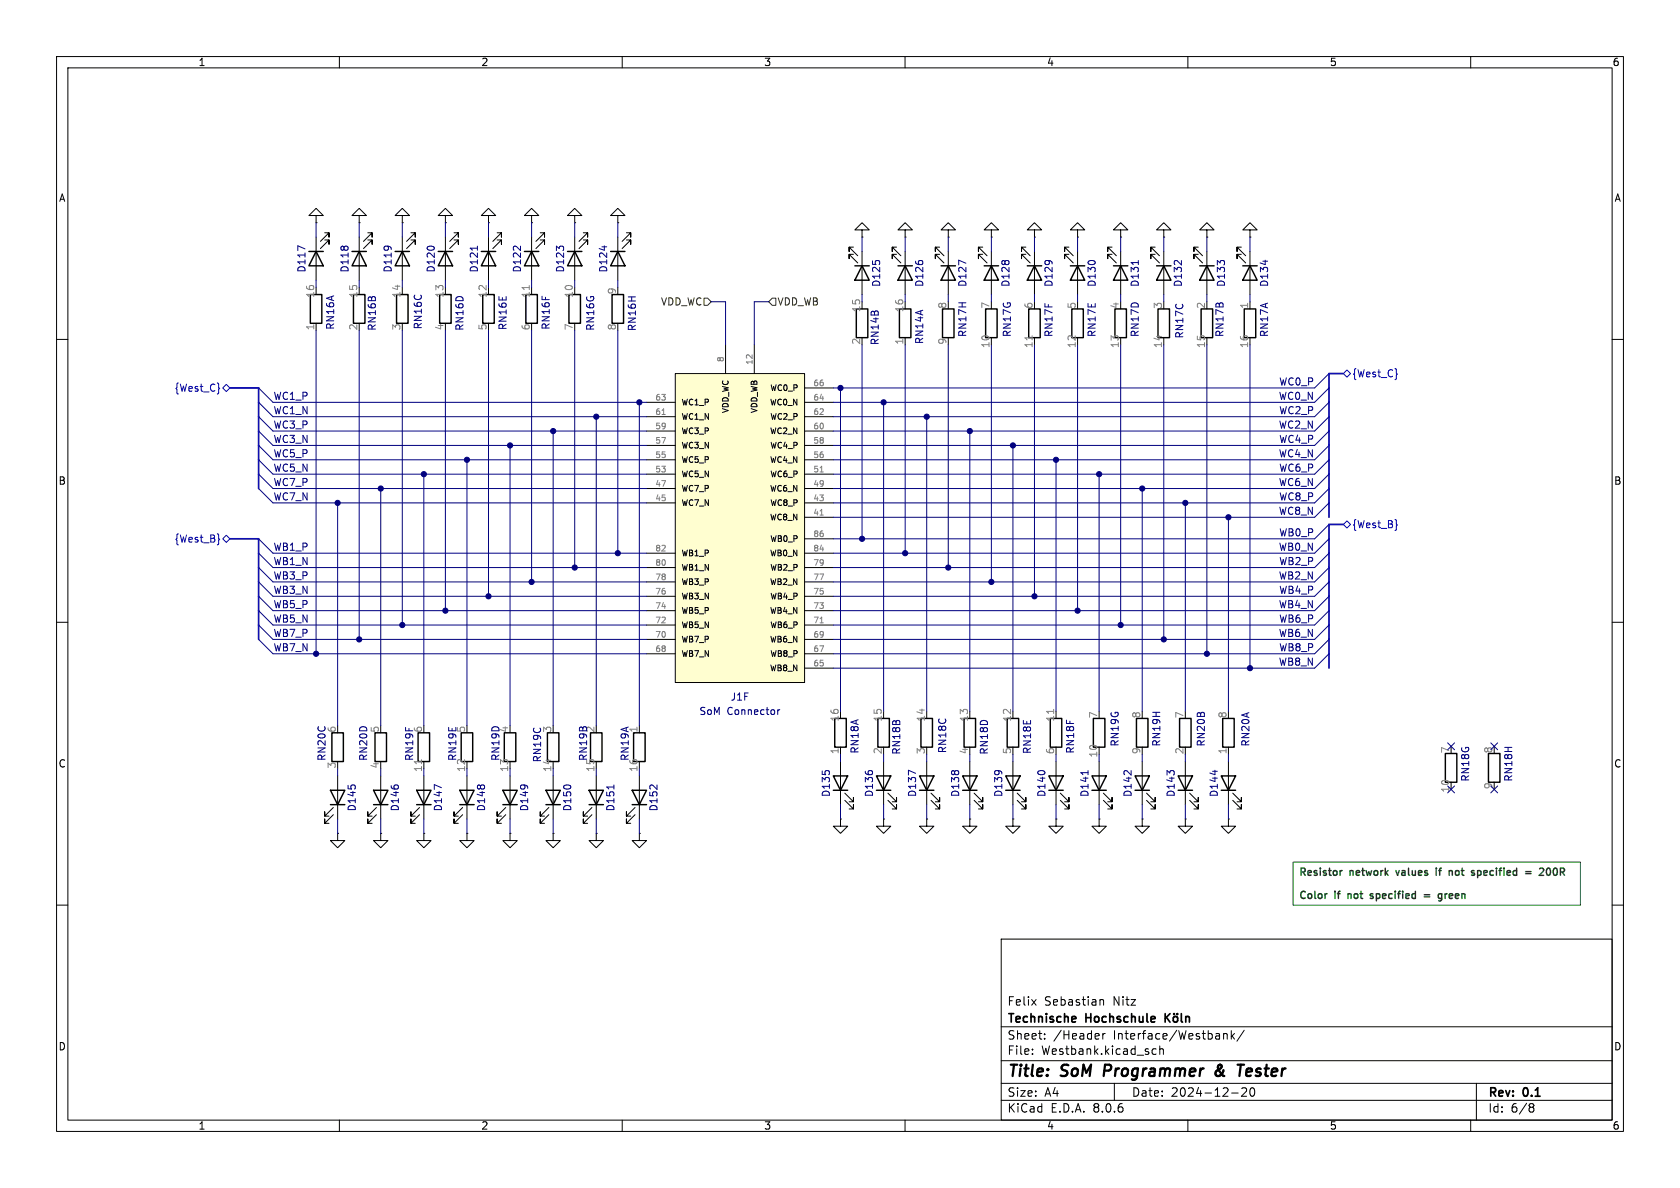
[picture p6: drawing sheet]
<svg xmlns="http://www.w3.org/2000/svg" width="297mm" height="210mm" viewBox="0 0 297 210" stroke-linecap="round" stroke-linejoin="round" font-family="sans-serif">
<g fill="none" stroke="#000" stroke-width=".18">
<path d="M10 10h277v190h-277zM12 12h273v186h-273zM60 10v2M110 10v2M160 10v2M210 10v2M260 10v2M55.9 38.1h-1.3l1.3-1.3 1.2 1.3h-1.2v1.3M55.9 39.4h.1M63.5 38.1h-1.3l1.3-1.3 1.3 1.3h-1.3v1.3M63.5 39.4h.1M71.1 38.1h-1.3l1.3-1.3 1.3 1.3h-1.3v1.3"/>
<path d="M71.1 39.4h.1M78.7 38.1h-1.2l1.2-1.3 1.3 1.3h-1.3v1.3M78.7 39.4h.1M86.4 38.1h-1.3l1.3-1.3 1.2 1.3h-1.2v1.3M86.4 39.4h.1M94 38.1h-1.3l1.3-1.3 1.2 1.3h-1.2v1.3M94 39.4h.1M101.6 38.1h-1.3l1.3-1.3 1.3 1.3h-1.3v1.3M101.6 39.4h.1M109.2 38.1h-1.3l1.3-1.3 1.3 1.3h-1.3v1.3M109.2 39.4h.1M10 60h2"/>
<path d="M55.9 41.9v7.6M55.9 57.2v1.2M57.4 41.1h.8v.8v-.8l-1.6 1.6M57.4 42.4h.8v.8v-.8l-1.6 1.5M63.5 41.9v7.6M65 41.1h.8v.8v-.8l-1.5 1.6M65 42.4h.8v.8v-.8l-1.5 1.5M71.1 41.9v7.6M72.6 41.1h.8v.8v-.8l-1.5 1.6M72.6 42.4h.8v.8v-.8l-1.5 1.5M78.7 41.9v7.6M80.3 41.1h.7v.8v-.8l-1.5 1.6"/>
<path d="M80.3 42.4h.7v.8v-.8l-1.5 1.5M86.4 41.9v7.6M87.9 41.1h.7v.8v-.8l-1.5 1.6M87.9 42.4h.7v.8v-.8l-1.5 1.5M94 41.9v7.6M95.5 41.1h.8v.8v-.8l-1.6 1.6M95.5 42.4h.8v.8v-.8l-1.6 1.5M101.6 41.9v7.6M103.1 41.1h.8v.8v-.8l-1.5 1.6M103.1 42.4h.8v.8v-.8l-1.5 1.5M109.2 41.9v7.6M110.7 41.1h.8v.8v-.8l-1.5 1.6"/>
<path d="M110.7 42.4h.8v.8v-.8l-1.5 1.5M150.9 43.7h-.8v.8v-.8l1.5 1.5M150.9 45h-.8v.7v-.7l1.5 1.5M152.4 40.6h1.3l-1.3-1.2-1.3 1.2h1.3v1.3M152.4 41.9h.1M152.4 44.5v7.6M285 60h2M10 110h2M285 110h2M113 137.2v7.6M148.6 132.1v1.3M148.6 134.6v7.6"/>
<path d="M171.4 134.6v7.6M201.9 134.6v7.6M209.5 134.6v7.6M217.2 134.6v7.6M10 160h2M112.3 144l-1.6 1.5v-.7v.7h.8M112.3 142.7l-1.6 1.6v-.8v.8h.8M148.6 144.8v1.3h1.3l-1.3 1.2-1.3-1.2h1.3M148.6 144.8h.1M149.4 141.5l1.5 1.5v-.8v.8h-.8M149.4 140.2l1.5 1.5v-.7v.7h-.8M172.2 141.5l1.5 1.5v-.8v.8h-.7"/>
<path d="M172.2 140.2l1.5 1.5v-.7v.7h-.7M201.9 144.8v1.3h1.3l-1.3 1.2-1.2-1.2h1.2M201.9 144.8h.1M202.7 141.5l1.5 1.5v-.8v.8h-.7M202.7 140.2l1.5 1.5v-.7v.7h-.7M209.5 144.8v1.3h1.3l-1.3 1.2-1.2-1.2h1.2M209.5 144.8h.1M210.3 141.5l1.5 1.5v-.8v.8h-.7M210.3 140.2l1.5 1.5v-.7v.7h-.7M217.2 144.8v1.3h1.2l-1.2 1.2-1.3-1.2h1.3M217.2 144.8h.1M217.9 141.5l1.6 1.5v-.8v.8h-.8"/>
<path d="M217.9 140.2l1.6 1.5v-.7v.7h-.8M285 160h2M177 166h108v32h-108zM182.4 176.7l.8 1M183.2 176.7l-.8 1M194.5 176.8l.2-.1 .3 .1 .1 .9M60 198v2M110 198v2M160 198v2M177 194.5h108M177 191.5h108M177 187.5h108"/>
<path d="M177 181.5h108M182.5 186.3v.1M182.5 185.5v.1M184.7 183.6v.1M184.7 182.8v.1M195 182.7v1M195.4 182.7l-.3 .1-.1 .2M197 191.5v3M203.8 186.3h.6M203.8 185.5h.6M205 185.5l.2-.1 .4 .1 .1 .9M205 184.9v1.5"/>
<path d="M210 198v2M216.3 182.8l.2-.1 .4 .1 .1 .9M216.3 182.7v1M217.7 182.2v1.5M217.7 193.2h1.2M217.8 183.1l.4 .6M218.2 182.7l-.5 .6M219.5 192.4l.6-.1 .2 .1 .1 .3-.9 1.1h.9M220 182.1l-1.3 2M221.2 192.4l.1-.1a.81 .81 0 0 1 .6 .6 .81 .81 0 0 1-.3 .8l-.1 .1a.81 .81 0 0 1-.6-.6 .81 .81 0 0 1 .3-.8zM260 198v2M261 191.5v6.5"/>
<path d="M270.6 195.1h.3l.3 .3-.3 .3M270.6 195.7h.3M270.9 195.7l.2 .2 .1 .4-.3 .3h-.3"/>
</g>
<path d="M195.4 188.2l-.3 2M215.9 188.8l-.8 .5a.52 .52 0 0 0-.1 .8 .52 .52 0 0 0 .8-.1M215.9 188.3l-.2-.1a.41 .41 0 0 0-.4 .5l.6 1.1M218.8 188.2h1.1M221.1 188.9l-.6 .1-.2 .9 .2 .3h.4M221.3 189.4l-1 .1" fill="none" stroke="#000" stroke-width=".4"/>
<path d="M190.1 179.8l.1 .2-.7 .2M206 179.2v1.5M206.2 179.8l.6 .9M206.8 179.2l-.8 .8M207.5 179.8l.2-.1 .4 .1 .1 .6-.1 .2-.4 .1-.2-.2zM207.6 179.2v.1M208.1 179.2v.1M208.8 179.2v1.3l.3 .2M209.6 179.8l.2-.1 .4 .1 .1 .9M209.6 179.7v1" fill="none" stroke="#000" stroke-width=".3"/>
<g fill="none" stroke="#000" stroke-width=".25">
<path d="M54.6 44.5h2.5M54.9 52.1h2v5.1h-2zM55.9 44.5l1.2 2.5h-2.5zM62.2 44.5h2.6M62.5 52.1h2v5.1h-2zM63.5 44.5l1.3 2.5h-2.6zM69.8 44.5h2.6M70.1 52.1h2v5.1h-2zM71.1 44.5l1.3 2.5h-2.6zM77.5 44.5h2.5M77.7 52.1h2.1v5.1h-2.1zM78.7 44.5l1.3 2.5h-2.5z"/>
<path d="M85.1 44.5h2.5M85.3 52.1h2.1v5.1h-2.1zM86.4 44.5l1.2 2.5h-2.5zM92.7 44.5h2.5M93 52.1h2v5.1h-2zM94 44.5l1.2 2.5h-2.5zM100.3 44.5h2.6M100.6 52.1h2v5.1h-2zM101.6 44.5l1.3 2.5h-2.6zM107.9 44.5h2.6M108.2 52.1h2v5.1h-2zM109.2 44.5l1.3 2.5h-2.6z"/>
<path d="M151.1 47h2.6M152.4 47l1.3 2.5h-2.6zM111.8 139.7h2.5l-1.3 2.5zM147.3 137.2h2.6l-1.3 2.5zM147.3 139.7h2.6M147.6 127h2v5.1h-2zM170.2 137.2h2.5l-1.3 2.5zM170.2 139.7h2.5M200.7 137.2h2.5l-1.3 2.5zM200.7 139.7h2.5M208.3 137.2h2.5l-1.3 2.5zM208.3 139.7h2.5"/>
<path d="M215.9 137.2h2.5l-1.2 2.5zM215.9 139.7h2.5M255.5 133.2h2.1v5.1h-2.1zM263.1 133.2h2.1v5.1h-2.1zM111.8 142.2h2.5"/>
</g>
<path d="M53.9 44l-1.3-.5v.8M84.4 43.5v.7M106.8 43.5v.7M214.8 136.2v.7" fill="none" stroke="#000080" stroke-width=".18"/>
<path d="M93.6 50.5v.7" fill="none" stroke="#808080" stroke-width=".18"/>
<path d="M119.4 66h22.8v54.7h-22.8z" fill="#fffed0"/>
<g fill="none" stroke="#000" stroke-width=".18">
<path d="M158.5 43.7h-.8v.8v-.8l1.6 1.5M158.5 45h-.8v.7v-.7l1.6 1.5M160 40.6h1.3l-1.3-1.2-1.3 1.2h1.3v1.3M160 41.9h.1M160 44.5v7.6M160 59.7v1.3M166.1 43.7h-.7v.8v-.8l1.5 1.5M166.1 45h-.7v.7v-.7l1.5 1.5M167.6 40.6h1.3l-1.3-1.2-1.2 1.2h1.2v1.3M167.6 41.9h.1M167.6 44.5v7.6M173.7 43.7h-.7v.8v-.8l1.5 1.5"/>
<path d="M173.7 45h-.7v.7v-.7l1.5 1.5M175.3 40.6h1.2l-1.2-1.2-1.3 1.2h1.3v1.3M175.3 41.9h.1M175.3 44.5v7.6M181.4 43.7h-.8v.8v-.8l1.5 1.5M181.4 45h-.8v.7v-.7l1.5 1.5M182.9 40.6h1.2l-1.2-1.2-1.3 1.2h1.3v1.3M182.9 41.9h.1M182.9 44.5v7.6M189 43.7h-.8v.8v-.8l1.5 1.5M189 45h-.8v.7v-.7l1.5 1.5M190.5 40.6h1.3l-1.3-1.2-1.3 1.2h1.3v1.3"/>
<path d="M190.5 41.9h.1M190.5 44.5v7.6M196.6 43.7h-.8v.8v-.8l1.6 1.5M196.6 45h-.8v.7v-.7l1.6 1.5M198.1 40.6h1.3l-1.3-1.2-1.3 1.2h1.3v1.3M198.1 41.9h.1M198.1 44.5v7.6M204.2 43.7h-.7v.8v-.8l1.5 1.5M204.2 45h-.7v.7v-.7l1.5 1.5M205.7 40.6h1.3l-1.3-1.2-1.2 1.2h1.2v1.3M205.7 41.9h.1M205.7 44.5v7.6"/>
<path d="M211.8 43.7h-.7v.8v-.8l1.5 1.5M211.8 45h-.7v.7v-.7l1.5 1.5M213.4 40.6h1.2l-1.2-1.2-1.3 1.2h1.3v1.3M213.4 41.9h.1M213.4 44.5v7.6M219.5 43.7h-.8v.8v-.8l1.5 1.5M219.5 45h-.8v.7v-.7l1.5 1.5M221 40.6h1.2l-1.2-1.2-1.3 1.2h1.3v1.3M221 41.9h.1M221 44.5v7.6M221 53.3v1.3M114.3 78.7h5.1"/>
<path d="M114.3 76.2h5.1M114.3 73.7h5.1M114.3 71.1h5.1M119.4 66h22.8v54.7h-22.8zM128.3 61v5M133.3 61v5M142.2 78.7h5.1M142.2 76.2h5.1M142.2 73.7h5.1M142.2 71.1h5.1M142.2 68.6h5.1M114.3 88.9h5.1"/>
<path d="M114.3 86.4h5.1M114.3 83.8h5.1M114.3 81.3h5.1M114.3 97.8h5.1M142.2 91.4h5.1M142.2 88.9h5.1M142.2 86.4h5.1M142.2 83.8h5.1M142.2 81.3h5.1M142.2 97.8h5.1M142.2 95.3h5.1M114.3 115.6h5.1"/>
<path d="M114.3 113h5.1M114.3 110.5h5.1M114.3 108h5.1M114.3 105.4h5.1M114.3 102.9h5.1M114.3 100.3h5.1M142.2 118.1h5.1M142.2 115.6h5.1M142.2 113h5.1M142.2 110.5h5.1M142.2 108h5.1M142.2 105.4h5.1"/>
<path d="M142.2 102.9h5.1M142.2 100.3h5.1M59.7 137.2v7.6M67.3 137.2v7.6M74.9 137.2v7.6M82.5 137.2v7.6M90.2 137.2v7.6M97.8 137.2v7.6M105.4 137.2v7.6M113 128.3v1.2M156.2 134.6v7.6M163.8 134.6v7.6"/>
<path d="M179.1 134.6v7.6M186.7 134.6v7.6M194.3 134.6v7.6M217.2 132.1v1.3M58.9 144l-1.5 1.5v-.7v.7h.8M58.9 142.7l-1.5 1.6v-.8v.8h.8M59.7 147.3v1.3h-1.3l1.3 1.3 1.3-1.3h-1.3M59.7 147.3h.1M66.5 144l-1.5 1.5v-.7v.7h.8M66.5 142.7l-1.5 1.6v-.8v.8h.8M67.3 147.3v1.3h-1.3l1.3 1.3 1.3-1.3h-1.3M67.3 147.3h.1"/>
<path d="M74.2 144l-1.6 1.5v-.7v.7h.8M74.2 142.7l-1.6 1.6v-.8v.8h.8M74.9 147.3v1.3h-1.2l1.2 1.3 1.3-1.3h-1.3M74.9 147.3h.1M81.8 144l-1.5 1.5v-.7v.7h.7M81.8 142.7l-1.5 1.6v-.8v.8h.7M82.5 147.3v1.3h-1.2l1.2 1.3 1.3-1.3h-1.3M82.5 147.3h.1M89.4 144l-1.5 1.5v-.7v.7h.7M89.4 142.7l-1.5 1.6v-.8v.8h.7M90.2 147.3v1.3h-1.3l1.3 1.3 1.2-1.3h-1.2M90.2 147.3h.1"/>
<path d="M97 144l-1.5 1.5v-.7v.7h.8M97 142.7l-1.5 1.6v-.8v.8h.8M97.8 147.3v1.3h-1.3l1.3 1.3 1.3-1.3h-1.3M97.8 147.3h.1M104.6 144l-1.5 1.5v-.7v.7h.8M104.6 142.7l-1.5 1.6v-.8v.8h.8M105.4 147.3v1.3h-1.3l1.3 1.3 1.3-1.3h-1.3M105.4 147.3h.1M113 147.3v1.3h-1.2l1.2 1.3 1.3-1.3h-1.3M113 147.3h.1M156.2 144.8v1.3h1.3l-1.3 1.2-1.3-1.2h1.3M156.2 144.8h.1"/>
<path d="M157 141.5l1.5 1.5v-.8v.8h-.8M157 140.2l1.5 1.5v-.7v.7h-.8M163.8 144.8v1.3h1.3l-1.3 1.2-1.2-1.2h1.2M163.8 144.8h.1M164.6 141.5l1.5 1.5v-.8v.8h-.7M164.6 140.2l1.5 1.5v-.7v.7h-.7M171.4 144.8v1.3h1.3l-1.3 1.2-1.2-1.2h1.2M171.4 144.8h.1M179.1 144.8v1.3h1.2l-1.2 1.2-1.3-1.2h1.3M179.1 144.8h.1M179.8 141.5l1.6 1.5v-.8v.8h-.8M179.8 140.2l1.6 1.5v-.7v.7h-.8"/>
<path d="M186.7 144.8v1.3h1.3l-1.3 1.2-1.3-1.2h1.3M186.7 144.8h.1M187.5 141.5l1.5 1.5v-.8v.8h-.8M187.5 140.2l1.5 1.5v-.7v.7h-.8M194.3 144.8v1.3h1.3l-1.3 1.2-1.3-1.2h1.3M194.3 144.8h.1M195.1 141.5l1.5 1.5v-.8v.8h-.8M195.1 140.2l1.5 1.5v-.7v.7h-.8"/>
</g>
<path d="M182.5 59.4v.7M117 73.3h.6M145 91.1h.6M145 83.4h.6M145 110.1h.6M74.5 134.3v.7M186.3 125.4v.7" fill="none" stroke="#808080" stroke-width=".18"/>
<path d="M137.5 125.5v.8M137.9 125.5l-.4 .2M255.9 131.3l1.2 1.2M255.9 138.9l1.2 1.3M257.1 131.3l-1.2 1.2M257.1 138.9l-1.2 1.3M263.5 138.9l1.3 1.3M263.5 131.3l1.3 1.2M264.8 138.9l-1.3 1.3M264.8 131.3l-1.3 1.2" fill="none" stroke="#000084" stroke-width=".18"/>
<g fill="none" stroke="#000" stroke-width=".25">
<path d="M151.4 54.6h2v5.1h-2zM158.7 47h2.6M159 54.6h2v5.1h-2zM160 47l1.3 2.5h-2.6zM166.4 47h2.5M166.6 54.6h2.1v5.1h-2.1zM167.6 47l1.3 2.5h-2.5zM174 47h2.5M174.2 54.6h2.1v5.1h-2.1zM175.3 47l1.2 2.5h-2.5zM181.6 47h2.5M181.9 54.6h2v5.1h-2z"/>
<path d="M182.9 47l1.2 2.5h-2.5zM189.2 47h2.6M189.5 54.6h2v5.1h-2zM190.5 47l1.3 2.5h-2.6zM196.8 47h2.6M197.1 54.6h2v5.1h-2zM198.1 47l1.3 2.5h-2.6zM204.5 47h2.5M204.7 54.6h2.1v5.1h-2.1zM205.7 47l1.3 2.5h-2.5zM212.1 47h2.5M212.3 54.6h2.1v5.1h-2.1z"/>
<path d="M213.4 47l1.2 2.5h-2.5zM219.7 47h2.5M220 54.6h2v5.1h-2zM221 47l1.2 2.5h-2.5zM58.4 139.7h2.6l-1.3 2.5zM58.7 129.5h2v5.1h-2zM66 139.7h2.6l-1.3 2.5zM66.3 129.5h2v5.1h-2zM73.7 139.7h2.5l-1.3 2.5zM73.9 129.5h2v5.1h-2zM81.3 139.7h2.5l-1.3 2.5zM81.5 129.5h2.1v5.1h-2.1z"/>
<path d="M88.9 139.7h2.5l-1.2 2.5zM89.2 129.5h2v5.1h-2zM96.5 139.7h2.6l-1.3 2.5zM96.8 129.5h2v5.1h-2zM104.1 139.7h2.6l-1.3 2.5zM104.4 129.5h2v5.1h-2zM112 129.5h2v5.1h-2zM154.9 137.2h2.6l-1.3 2.5zM154.9 139.7h2.6M155.2 127h2v5.1h-2zM162.6 137.2h2.5l-1.3 2.5zM162.6 139.7h2.5"/>
<path d="M162.8 127h2v5.1h-2zM170.4 127h2.1v5.1h-2.1zM177.8 137.2h2.5l-1.2 2.5zM177.8 139.7h2.5M178.1 127h2v5.1h-2zM185.4 137.2h2.6l-1.3 2.5zM185.4 139.7h2.6M185.7 127h2v5.1h-2zM193 137.2h2.6l-1.3 2.5zM193 139.7h2.6M193.3 127h2v5.1h-2zM200.9 127h2v5.1h-2z"/>
<path d="M208.5 127h2.1v5.1h-2.1zM216.2 127h2v5.1h-2zM58.4 142.2h2.6M66 142.2h2.6M73.7 142.2h2.5M81.3 142.2h2.5M88.9 142.2h2.5M96.5 142.2h2.6M104.1 142.2h2.6"/>
</g>
<g fill="none" stroke="#000080" stroke-width=".18">
<path d="M55.9 39.4v2.5M63.5 39.4v2.5M71.1 39.4v2.5M78.7 39.4v2.5M86.4 39.4v2.5M94 39.4v2.5M101.6 39.4v2.5M109.2 39.4v2.5M55.9 49.5v1.3M55.9 58.4v57.2M63.5 49.5v1.3M63.5 58.4v54.6"/>
<path d="M71.1 49.5v1.3M71.1 58.4v52.1M78.7 49.5v1.3M78.7 58.4v49.6M86.4 49.5v1.3M86.4 58.4v47M94 49.5v1.3M94 58.4v44.5M101.6 49.5v1.3M101.6 58.4v41.9M109.2 49.5v1.3M109.2 58.4v39.4"/>
<path d="M125.7 53.3h2.6v7.7M135.9 53.3h-2.6v7.7M152.4 41.9v2.6M152.4 52.1v1.2M160 41.9v2.6M160 52.1v1.2M167.6 41.9v2.6M167.6 52.1v1.2M170.8 46.5l-1.3-.5v.8M175.3 41.9v2.6M175.3 52.1v1.2M182.9 41.9v2.6"/>
<path d="M182.9 52.1v1.2M190.5 41.9v2.6M190.5 52.1v1.2M198.1 41.9v2.6M198.1 52.1v1.2M201.2 46.1v.7M205.7 41.9v2.6M205.7 52.1v1.2M213.4 41.9v2.6M213.4 52.1v1.2M221 41.9v2.6M221 52.1v1.2"/>
<path d="M223.7 46v.8M45.7 68.6l2.6 2.5h66M45.7 78.7l2.6 2.6h66M45.7 76.2l2.6 2.5h66M45.7 71.1l2.6 2.6h66M45.7 73.7l2.6 2.5h66M90.2 78.7v49.6M97.8 76.2v52.1M105.4 73.7v54.6M113 71.1v57.2M148.6 68.6v57.1M152.4 61v34.3"/>
<path d="M156.2 71.1v54.6M160 61v36.8M163.8 73.7v52M167.6 61v39.3M171.4 76.2v49.5M175.3 61v41.9M179.1 78.7v47M182.9 61v44.4M190.5 61v47M198.1 61v49.5M205.7 61v52M213.4 61v54.6"/>
<path d="M221 61v57.1M234.9 68.6l-2.5 2.5h-85.1M234.9 78.7l-2.5 2.6h-85.1M234.9 76.2l-2.5 2.5h-85.1M234.9 71.1l-2.5 2.6h-85.1M234.9 73.7l-2.5 2.5h-85.1M234.9 66l-2.5 2.6h-85.1M45.7 86.4l2.6 2.5h66M45.7 95.3l2.6 2.5h66M45.7 97.8l2.6 2.5h66M45.7 83.8l2.6 2.6h66M45.7 81.3l2.6 2.5h66"/>
<path d="M59.7 88.9v39.4M67.3 86.4v41.9M74.9 83.8v44.5M82.5 81.3v47M186.7 81.3v44.4M194.3 83.8v41.9M201.9 86.4v39.3M209.5 88.9v36.8M217.2 91.4v34.3M234.9 86.4l-2.5 2.5h-85.1M234.9 88.9l-2.5 2.5h-85.1M234.9 95.3l-2.5 2.5h-85.1"/>
<path d="M234.9 97.8l-2.5 2.5h-85.1M234.9 92.7l-2.5 2.6h-85.1M234.9 83.8l-2.5 2.6h-85.1M234.9 81.3l-2.5 2.5h-85.1M45.7 113l2.6 2.6h66M45.7 100.3l2.6 2.6h66M45.7 102.9l2.6 2.5h66M45.7 105.4l2.6 2.6h66M45.7 108l2.6 2.5h66M45.7 110.5l2.6 2.5h66M234.9 113l-2.5 2.6h-85.1M234.9 100.3l-2.5 2.6h-85.1"/>
<path d="M234.9 102.9l-2.5 2.5h-85.1M234.9 105.4l-2.5 2.6h-85.1M234.9 108l-2.5 2.5h-85.1M234.9 110.5l-2.5 2.5h-85.1M234.9 115.6l-2.5 2.5h-85.1M59.7 135.9v1.3M67.3 135.9v1.3M74.9 135.9v1.3M78 139.2l-1.2-.5v.8M82.5 135.9v1.3M90.2 135.9v1.3M97.8 135.9v1.3"/>
<path d="M105.4 135.9v1.3M108.5 138.8v.7M113 135.9v1.3M148.6 133.4v1.2M156.2 133.4v1.2M161.9 136.7l-1.3-.5v.8M163.8 133.4v1.2M171.4 133.4v1.2M179.1 133.4v1.2M186.7 133.4v1.2M192.3 136.2v.7M194.3 133.4v1.2"/>
<path d="M201.9 133.4v1.2M209.5 133.4v1.2M217.2 133.4v1.2M59.7 144.8v2.5M67.3 144.8v2.5M74.9 144.8v2.5M82.5 144.8v2.5M90.2 144.8v2.5M97.8 144.8v2.5M105.4 144.8v2.5M113 144.8v2.5M148.6 142.2v2.6"/>
<path d="M156.2 142.2v2.6M163.8 142.2v2.6M171.4 142.2v2.6M179.1 142.2v2.6M186.7 142.2v2.6M194.3 142.2v2.6M201.9 142.2v2.6M209.5 142.2v2.6M217.2 142.2v2.6"/>
</g>
<path d="M124.5 52.7h.6l.6 .6-.6 .7h-.6zM136.5 52.7h.7v1.3h-.7l-.6-.7z" fill="none" stroke="#800000" stroke-width=".18"/>
<path d="M38.7 68.6l.1 .1h-.1M39.4 68.6l.6-.7 .6 .7-.6 .6zM237.5 66l.6-.6 .7 .6-.7 .7zM246.9 66.1h.1l-.1 .1M38.7 95.2l.1 .1-.1 .2M39.4 95.3l.6-.7 .6 .7-.6 .6zM237.5 92.7l.6-.6 .7 .6-.7 .6zM246.9 92.6l.1 .2-.1 .2" fill="none" stroke="#00f" stroke-width=".18"/>
<path d="M228.6 152.4h50.8v7.6h-50.8z" fill="none" stroke="#008000" stroke-width=".18"/>
<g fill="none" stroke="#008000" stroke-width=".25">
<path d="M237.2 153.9h.1M238.3 158v.8M238.4 158l-.1 .1M242.7 158h-.3l-.2 .2 .1 .1 .4 .2v.3h-.5M246.8 153.9l.3 .8M251.8 158.2h1M251.8 158.5h1M253.9 153.5v.1M253.9 153.9v.8M254.3 153.9h.5M255.5 158v.8M255.8 158l-.3 .2"/>
<path d="M256.6 153.9l.2 .2v.6M261.2 154h.5M261.2 153.9v1.3M261.2 154.7h.5M269.7 154.1h1M269.7 154.4h1M272.2 153.6l.5-.1 .2 .3M273.4 154l.1-.4 .2-.1a.72 .72 0 0 1 .1 1.2M274.8 153.5l-.2 .5 .2 .7"/>
</g>
<path d="M40.6 68.6h5.1v17.8M237.5 66h-2.6v25.4M40.6 95.3h5.1v17.7M237.5 92.7h-2.6v25.4" fill="none" stroke="#00f" stroke-width=".3"/>
<g fill="#000080" stroke="#000080" stroke-width=".18">
<circle cx="167.6" cy="100.3" r=".46"/>
<circle cx="175.3" cy="102.9" r=".46"/>
<circle cx="171.4" cy="76.2" r=".46"/>
<circle cx="163.8" cy="73.7" r=".46"/>
<circle cx="194.3" cy="83.8" r=".46"/>
<circle cx="201.9" cy="86.4" r=".46"/>
<circle cx="198.1" cy="110.5" r=".46"/>
<circle cx="213.4" cy="115.6" r=".46"/>
<circle cx="221" cy="118.1" r=".46"/>
<circle cx="205.7" cy="113" r=".46"/>
<circle cx="209.5" cy="88.9" r=".46"/>
<circle cx="217.2" cy="91.4" r=".46"/>
<circle cx="160" cy="97.8" r=".46"/>
<circle cx="186.7" cy="81.3" r=".46"/>
<circle cx="179.1" cy="78.7" r=".46"/>
<circle cx="182.9" cy="105.4" r=".46"/>
<circle cx="190.5" cy="108" r=".46"/>
<circle cx="74.9" cy="83.8" r=".46"/>
<circle cx="82.5" cy="81.3" r=".46"/>
<circle cx="67.3" cy="86.4" r=".46"/>
<circle cx="90.2" cy="78.7" r=".46"/>
<circle cx="94" cy="102.9" r=".46"/>
<circle cx="109.2" cy="97.8" r=".46"/>
<circle cx="101.6" cy="100.3" r=".46"/>
<circle cx="59.7" cy="88.9" r=".46"/>
<circle cx="55.9" cy="115.6" r=".46"/>
<circle cx="63.5" cy="113" r=".46"/>
<circle cx="113" cy="71.1" r=".46"/>
<circle cx="71.1" cy="110.5" r=".46"/>
<circle cx="78.7" cy="108" r=".46"/>
<circle cx="86.4" cy="105.4" r=".46"/>
<circle cx="97.8" cy="76.2" r=".46"/>
<circle cx="152.4" cy="95.3" r=".46"/>
<circle cx="156.2" cy="71.1" r=".46"/>
<circle cx="148.6" cy="68.6" r=".46"/>
<circle cx="105.4" cy="73.7" r=".46"/>
</g>
<g font-size="2.8">
<text x="178" y="190.9">Title:</text>
<text x="187.7" y="190.9">SoM</text>
<text x="196" y="190.9">Programmer</text>
<text x="216.5" y="190.9">&amp;</text>
<text x="221.3" y="190.9">Tester</text>
</g>
<g font-size="2.1">
<text x="178" y="178">Felix</text>
<text x="184.6" y="178">Sebastian</text>
<text x="196.8" y="178">Nitz</text>
<text x="178" y="184">Sheet:</text>
<text x="178" y="181.2">Technische</text>
<text x="186.2" y="184">/Header</text>
<text x="192" y="181.2">Hochschule</text>
<text x="196.9" y="184">Interface/Westbank/</text>
<text x="178" y="186.7">File:</text>
<text x="184.1" y="186.7">Westbank.kicad_sch</text>
<text x="178" y="196.9">KiCad</text>
<text x="178" y="194.1">Size:</text>
<text x="184.7" y="194.1">A4</text>
<text x="185.7" y="196.9">E.D.A.</text>
<text x="193.3" y="196.9">8.0.6</text>
<text x="200" y="194.1">Date:</text>
<text x="207" y="194.1">2024-12-20</text>
<text x="263" y="194.3">Rev:</text>
<text x="263" y="196.9">Id:</text>
<text x="267.1" y="196.9">6/8</text>
<text x="269.4" y="194.3">0.1</text>
</g>
<g font-size="1.8">
<text x="35" y="11.9">1</text>
<text x="85" y="11.9">2</text>
<text x="135" y="11.9">3</text>
<text x="185" y="11.9">4</text>
<text x="235" y="11.9">5</text>
<text x="285" y="11.9">6</text>
<text x="10.3" y="35.9">A</text>
<text x="285.3" y="35.9">A</text>
<text x="10.3" y="85.9">B</text>
<text x="285.3" y="85.9">B</text>
<text x="10.3" y="135.9">C</text>
<text x="285.3" y="135.9">C</text>
<text x="10.3" y="185.9">D</text>
<text x="285.3" y="185.9">D</text>
<text x="35" y="199.9">1</text>
<text x="85" y="199.9">2</text>
<text x="135" y="199.9">3</text>
<text x="185" y="199.9">4</text>
<text x="235" y="199.9">5</text>
<text x="285" y="199.9">6</text>
</g>
<g font-size="1.8" fill="#000080">
<text x="54.2" y="48.3" transform="rotate(-90 54.2 48.3)">D117</text>
<text x="61.8" y="48.3" transform="rotate(-90 61.8 48.3)">D118</text>
<text x="69.4" y="48.3" transform="rotate(-90 69.4 48.3)">D119</text>
<text x="77.1" y="48.3" transform="rotate(-90 77.1 48.3)">D120</text>
<text x="84.7" y="48.3" transform="rotate(-90 84.7 48.3)">D121</text>
<text x="92.3" y="48.3" transform="rotate(-90 92.3 48.3)">D122</text>
<text x="99.9" y="48.3" transform="rotate(-90 99.9 48.3)">D123</text>
<text x="107.5" y="48.3" transform="rotate(-90 107.5 48.3)">D124</text>
<text x="155.8" y="50.8" transform="rotate(-90 155.8 50.8)">D125</text>
<text x="163.4" y="50.8" transform="rotate(-90 163.4 50.8)">D126</text>
<text x="171" y="50.8" transform="rotate(-90 171 50.8)">D127</text>
<text x="178.7" y="50.8" transform="rotate(-90 178.7 50.8)">D128</text>
<text x="186.3" y="50.8" transform="rotate(-90 186.3 50.8)">D129</text>
<text x="193.9" y="50.8" transform="rotate(-90 193.9 50.8)">D130</text>
<text x="201.5" y="50.8" transform="rotate(-90 201.5 50.8)">D131</text>
<text x="209.1" y="50.8" transform="rotate(-90 209.1 50.8)">D132</text>
<text x="216.8" y="50.8" transform="rotate(-90 216.8 50.8)">D133</text>
<text x="224.4" y="50.8" transform="rotate(-90 224.4 50.8)">D134</text>
<text x="59.3" y="58.4" transform="rotate(-90 59.3 58.4)">RN16A</text>
<text x="66.6" y="58.6" transform="rotate(-90 66.6 58.6)">RN16B</text>
<text x="74.8" y="58.3" transform="rotate(-90 74.8 58.3)">RN16C</text>
<text x="82.1" y="58.6" transform="rotate(-90 82.1 58.6)">RN16D</text>
<text x="89.8" y="58.5" transform="rotate(-90 89.8 58.5)">RN16E</text>
<text x="97.4" y="58.4" transform="rotate(-90 97.4 58.4)">RN16F</text>
<text x="105.3" y="58.6" transform="rotate(-90 105.3 58.6)">RN16G</text>
<text x="112.6" y="58.6" transform="rotate(-90 112.6 58.6)">RN16H</text>
<text x="171" y="59.7" transform="rotate(-90 171 59.7)">RN17H</text>
<text x="178.9" y="59.7" transform="rotate(-90 178.9 59.7)">RN17G</text>
<text x="186.3" y="59.7" transform="rotate(-90 186.3 59.7)">RN17F</text>
<text x="193.9" y="59.7" transform="rotate(-90 193.9 59.7)">RN17E</text>
<text x="201.5" y="59.7" transform="rotate(-90 201.5 59.7)">RN17D</text>
<text x="209.4" y="59.9" transform="rotate(-90 209.4 59.9)">RN17C</text>
<text x="216.5" y="59.7" transform="rotate(-90 216.5 59.7)">RN17B</text>
<text x="224.4" y="59.7" transform="rotate(-90 224.4 59.7)">RN17A</text>
<text x="155.5" y="61.1" transform="rotate(-90 155.5 61.1)">RN14B</text>
<text x="163.4" y="60.9" transform="rotate(-90 163.4 60.9)">RN14A</text>
<text x="48.3" y="70.8">WC1_P</text>
<text x="226" y="70.8">WC0_N</text>
<text x="226" y="68.2">WC0_P</text>
<text x="48.3" y="75.9">WC3_P</text>
<text x="48.3" y="73.3">WC1_N</text>
<text x="226" y="75.9">WC2_N</text>
<text x="226" y="73.3">WC2_P</text>
<text x="48.3" y="78.4">WC3_N</text>
<text x="48.3" y="83.5">WC5_N</text>
<text x="48.3" y="80.9">WC5_P</text>
<text x="226" y="80.9">WC4_N</text>
<text x="226" y="83.5">WC6_P</text>
<text x="226" y="78.4">WC4_P</text>
<text x="48.3" y="86">WC7_P</text>
<text x="48.3" y="88.6">WC7_N</text>
<text x="226" y="86">WC6_N</text>
<text x="226" y="88.6">WC8_P</text>
<text x="226" y="91.1">WC8_N</text>
<text x="226" y="94.9">WB0_P</text>
<text x="48.3" y="100">WB1_N</text>
<text x="48.3" y="97.4">WB1_P</text>
<text x="226" y="97.4">WB0_N</text>
<text x="226" y="100">WB2_P</text>
<text x="48.3" y="105.1">WB3_N</text>
<text x="48.3" y="102.5">WB3_P</text>
<text x="48.3" y="107.6">WB5_P</text>
<text x="226" y="102.5">WB2_N</text>
<text x="226" y="107.6">WB4_N</text>
<text x="226" y="105.1">WB4_P</text>
<text x="48.3" y="110.1">WB5_N</text>
<text x="48.3" y="112.7">WB7_P</text>
<text x="226" y="112.7">WB6_N</text>
<text x="226" y="110.1">WB6_P</text>
<text x="48.3" y="115.2">WB7_N</text>
<text x="226" y="117.8">WB8_N</text>
<text x="226" y="115.2">WB8_P</text>
<text x="129.1" y="124.1">J1F</text>
<text x="74.7" y="129.6" transform="rotate(-90 74.7 129.6)">6</text>
<text x="82.3" y="129.6" transform="rotate(-90 82.3 129.6)">5</text>
<text x="89.9" y="129.6" transform="rotate(-90 89.9 129.6)">4</text>
<text x="105.2" y="129.6" transform="rotate(-90 105.2 129.6)">2</text>
<text x="112.8" y="129.6" transform="rotate(-90 112.8 129.6)">1</text>
<text x="57.8" y="134.6" transform="rotate(-90 57.8 134.6)">RN20C</text>
<text x="65.1" y="134.6" transform="rotate(-90 65.1 134.6)">RN20D</text>
<text x="73.3" y="134.6" transform="rotate(-90 73.3 134.6)">RN19F</text>
<text x="80.9" y="134.6" transform="rotate(-90 80.9 134.6)">RN19E</text>
<text x="88.5" y="134.6" transform="rotate(-90 88.5 134.6)">RN19D</text>
<text x="95.9" y="134.9" transform="rotate(-90 95.9 134.9)">RN19C</text>
<text x="104" y="134.6" transform="rotate(-90 104 134.6)">RN19B</text>
<text x="111.4" y="134.6" transform="rotate(-90 111.4 134.6)">RN19A</text>
<text x="152" y="133.3" transform="rotate(-90 152 133.3)">RN18A</text>
<text x="159.4" y="133.5" transform="rotate(-90 159.4 133.5)">RN18B</text>
<text x="167.5" y="133.2" transform="rotate(-90 167.5 133.2)">RN18C</text>
<text x="174.9" y="133.5" transform="rotate(-90 174.9 133.5)">RN18D</text>
<text x="182.5" y="133.4" transform="rotate(-90 182.5 133.4)">RN18E</text>
<text x="190.1" y="133.3" transform="rotate(-90 190.1 133.3)">RN18F</text>
<text x="198" y="132.1" transform="rotate(-90 198 132.1)">RN19G</text>
<text x="205.3" y="132.1" transform="rotate(-90 205.3 132.1)">RN19H</text>
<text x="213.2" y="132.1" transform="rotate(-90 213.2 132.1)">RN20B</text>
<text x="221.1" y="132.1" transform="rotate(-90 221.1 132.1)">RN20A</text>
<text x="63.1" y="143.5" transform="rotate(-90 63.1 143.5)">D145</text>
<text x="70.7" y="143.5" transform="rotate(-90 70.7 143.5)">D146</text>
<text x="78.3" y="143.5" transform="rotate(-90 78.3 143.5)">D147</text>
<text x="86" y="143.5" transform="rotate(-90 86 143.5)">D148</text>
<text x="93.6" y="143.5" transform="rotate(-90 93.6 143.5)">D149</text>
<text x="101.2" y="143.5" transform="rotate(-90 101.2 143.5)">D150</text>
<text x="108.8" y="143.5" transform="rotate(-90 108.8 143.5)">D151</text>
<text x="116.4" y="143.5" transform="rotate(-90 116.4 143.5)">D152</text>
<text x="146.9" y="141" transform="rotate(-90 146.9 141)">D135</text>
<text x="154.5" y="141" transform="rotate(-90 154.5 141)">D136</text>
<text x="162.2" y="141" transform="rotate(-90 162.2 141)">D137</text>
<text x="169.8" y="141" transform="rotate(-90 169.8 141)">D138</text>
<text x="177.4" y="141" transform="rotate(-90 177.4 141)">D139</text>
<text x="185" y="141" transform="rotate(-90 185 141)">D140</text>
<text x="192.6" y="141" transform="rotate(-90 192.6 141)">D141</text>
<text x="200.3" y="141" transform="rotate(-90 200.3 141)">D142</text>
<text x="207.9" y="141" transform="rotate(-90 207.9 141)">D143</text>
<text x="215.5" y="141" transform="rotate(-90 215.5 141)">D144</text>
<text x="259.9" y="138.3" transform="rotate(-90 259.9 138.3)">RN18G</text>
<text x="267.6" y="138.3" transform="rotate(-90 267.6 138.3)">RN18H</text>
</g>
<g font-size="1.8" fill="#808080">
<text x="55.6" y="52.7" transform="rotate(-90 55.6 52.7)">16</text>
<text x="63.2" y="52.7" transform="rotate(-90 63.2 52.7)">15</text>
<text x="70.9" y="52.7" transform="rotate(-90 70.9 52.7)">14</text>
<text x="78.5" y="52.7" transform="rotate(-90 78.5 52.7)">13</text>
<text x="86.1" y="52.7" transform="rotate(-90 86.1 52.7)">12</text>
<text x="93.7" y="52.7" transform="rotate(-90 93.7 52.7)">11</text>
<text x="101.3" y="52.7" transform="rotate(-90 101.3 52.7)">10</text>
<text x="109" y="52.1" transform="rotate(-90 109 52.1)">9</text>
<text x="55.6" y="58.5" transform="rotate(-90 55.6 58.5)">1</text>
<text x="63.2" y="58.5" transform="rotate(-90 63.2 58.5)">2</text>
<text x="70.9" y="58.5" transform="rotate(-90 70.9 58.5)">3</text>
<text x="78.5" y="58.5" transform="rotate(-90 78.5 58.5)">4</text>
<text x="86.1" y="58.5" transform="rotate(-90 86.1 58.5)">5</text>
<text x="93.7" y="58.5" transform="rotate(-90 93.7 58.5)">6</text>
<text x="101.3" y="58.5" transform="rotate(-90 101.3 58.5)">7</text>
<text x="109" y="58.5" transform="rotate(-90 109 58.5)">8</text>
<text x="152.1" y="55.3" transform="rotate(-90 152.1 55.3)">15</text>
<text x="159.8" y="55.3" transform="rotate(-90 159.8 55.3)">16</text>
<text x="167.4" y="54.7" transform="rotate(-90 167.4 54.7)">8</text>
<text x="175" y="54.7" transform="rotate(-90 175 54.7)">7</text>
<text x="182.6" y="54.7" transform="rotate(-90 182.6 54.7)">6</text>
<text x="190.2" y="54.7" transform="rotate(-90 190.2 54.7)">5</text>
<text x="197.9" y="54.7" transform="rotate(-90 197.9 54.7)">4</text>
<text x="205.5" y="54.7" transform="rotate(-90 205.5 54.7)">3</text>
<text x="213.1" y="54.7" transform="rotate(-90 213.1 54.7)">2</text>
<text x="220.7" y="54.7" transform="rotate(-90 220.7 54.7)">1</text>
<text x="152.1" y="61" transform="rotate(-90 152.1 61)">2</text>
<text x="159.8" y="61" transform="rotate(-90 159.8 61)">1</text>
<text x="167.4" y="61" transform="rotate(-90 167.4 61)">9</text>
<text x="175" y="61.6" transform="rotate(-90 175 61.6)">10</text>
<text x="182.6" y="61.6" transform="rotate(-90 182.6 61.6)">11</text>
<text x="190.2" y="61.6" transform="rotate(-90 190.2 61.6)">12</text>
<text x="197.9" y="61.6" transform="rotate(-90 197.9 61.6)">13</text>
<text x="205.5" y="61.6" transform="rotate(-90 205.5 61.6)">14</text>
<text x="213.1" y="61.6" transform="rotate(-90 213.1 61.6)">15</text>
<text x="220.7" y="61.6" transform="rotate(-90 220.7 61.6)">16</text>
<text x="59.4" y="129.6" transform="rotate(-90 59.4 129.6)">6</text>
<text x="67.1" y="129.6" transform="rotate(-90 67.1 129.6)">5</text>
<text x="97.5" y="129.6" transform="rotate(-90 97.5 129.6)">3</text>
<text x="148.3" y="127.7" transform="rotate(-90 148.3 127.7)">16</text>
<text x="156" y="127.7" transform="rotate(-90 156 127.7)">15</text>
<text x="163.6" y="127.7" transform="rotate(-90 163.6 127.7)">14</text>
<text x="171.2" y="127.7" transform="rotate(-90 171.2 127.7)">13</text>
<text x="178.8" y="127.7" transform="rotate(-90 178.8 127.7)">12</text>
<text x="186.4" y="127.7" transform="rotate(-90 186.4 127.7)">11</text>
<text x="194.1" y="127.1" transform="rotate(-90 194.1 127.1)">7</text>
<text x="201.7" y="127.1" transform="rotate(-90 201.7 127.1)">8</text>
<text x="209.3" y="127.1" transform="rotate(-90 209.3 127.1)">7</text>
<text x="216.9" y="127.1" transform="rotate(-90 216.9 127.1)">8</text>
<text x="59.4" y="136" transform="rotate(-90 59.4 136)">3</text>
<text x="67.1" y="136" transform="rotate(-90 67.1 136)">4</text>
<text x="74.7" y="136.6" transform="rotate(-90 74.7 136.6)">11</text>
<text x="82.3" y="136.6" transform="rotate(-90 82.3 136.6)">12</text>
<text x="89.9" y="136.6" transform="rotate(-90 89.9 136.6)">13</text>
<text x="97.5" y="136.6" transform="rotate(-90 97.5 136.6)">14</text>
<text x="105.2" y="136.6" transform="rotate(-90 105.2 136.6)">15</text>
<text x="112.8" y="136.6" transform="rotate(-90 112.8 136.6)">16</text>
<text x="148.3" y="133.4" transform="rotate(-90 148.3 133.4)">1</text>
<text x="156" y="133.4" transform="rotate(-90 156 133.4)">2</text>
<text x="163.6" y="133.4" transform="rotate(-90 163.6 133.4)">3</text>
<text x="171.2" y="133.4" transform="rotate(-90 171.2 133.4)">4</text>
<text x="178.8" y="133.4" transform="rotate(-90 178.8 133.4)">5</text>
<text x="186.4" y="133.4" transform="rotate(-90 186.4 133.4)">6</text>
<text x="194.1" y="134" transform="rotate(-90 194.1 134)">10</text>
<text x="201.7" y="133.4" transform="rotate(-90 201.7 133.4)">9</text>
<text x="209.3" y="133.4" transform="rotate(-90 209.3 133.4)">2</text>
<text x="216.9" y="133.4" transform="rotate(-90 216.9 133.4)">1</text>
<text x="256.3" y="133.3" transform="rotate(-90 256.3 133.3)">7</text>
<text x="263.9" y="133.3" transform="rotate(-90 263.9 133.3)">8</text>
<text x="256.3" y="140.2" transform="rotate(-90 256.3 140.2)">10</text>
<text x="263.9" y="139.6" transform="rotate(-90 263.9 139.6)">9</text>
</g>
<g font-size="1.8" fill="#800000">
<text x="116.7" y="54.2">VDD_WC</text>
<text x="137.4" y="54.2">VDD_WB</text>
</g>
<g font-size="1.8" fill="#00f">
<text x="30.8" y="69.4">{West_C}</text>
<text x="239" y="66.9">{West_C}</text>
<text x="239" y="93.6">{West_B}</text>
<text x="30.8" y="96.1">{West_B}</text>
</g>
<g font-size="1.8" fill="#000084">
<text x="123.5" y="126.6">SoM</text>
<text x="128.5" y="126.6">Connector</text>
</g>
<g font-size="1.8" fill="#008000">
<text x="229.6" y="155.2">Resistor</text>
<text x="238.7" y="155.2">network</text>
<text x="247.4" y="155.2">values</text>
<text x="255" y="155.2">if</text>
<text x="257.8" y="155.2">not</text>
<text x="262.3" y="155.2">specified</text>
<text x="272.3" y="155.2">=</text>
<text x="275.3" y="155.2">200R</text>
<text x="229.6" y="159.3">Color</text>
<text x="236" y="159.3">if</text>
<text x="238.9" y="159.3">not</text>
<text x="243.4" y="159.3">specified</text>
<text x="253.4" y="159.3">=</text>
<text x="256.4" y="159.3">green</text>
</g>
<g font-size="1.4" fill="#808080">
<text x="128" y="64.1" transform="rotate(-90 128 64.1)">8</text>
<text x="133.1" y="64.6" transform="rotate(-90 133.1 64.6)">12</text>
<text x="115.7" y="70.9">63</text>
<text x="143.7" y="70.9">64</text>
<text x="143.7" y="68.3">66</text>
<text x="115.7" y="75.9">59</text>
<text x="115.7" y="73.4">61</text>
<text x="143.7" y="75.9">60</text>
<text x="143.7" y="73.4">62</text>
<text x="115.7" y="83.6">53</text>
<text x="115.7" y="81">55</text>
<text x="115.7" y="78.5">57</text>
<text x="143.7" y="83.6">51</text>
<text x="143.7" y="81">56</text>
<text x="143.7" y="78.5">58</text>
<text x="115.7" y="88.6">45</text>
<text x="115.7" y="86.1">47</text>
<text x="143.7" y="88.6">43</text>
<text x="143.7" y="86.1">49</text>
<text x="143.7" y="91.2">41</text>
<text x="143.7" y="95">86</text>
<text x="115.7" y="100.1">80</text>
<text x="115.7" y="97.5">82</text>
<text x="143.7" y="100.1">79</text>
<text x="143.7" y="97.5">84</text>
<text x="115.7" y="107.7">74</text>
<text x="115.7" y="105.2">76</text>
<text x="115.7" y="102.6">78</text>
<text x="143.7" y="107.7">73</text>
<text x="143.7" y="105.2">75</text>
<text x="143.7" y="102.6">77</text>
<text x="115.7" y="112.8">70</text>
<text x="115.7" y="110.2">72</text>
<text x="143.7" y="112.8">69</text>
<text x="143.7" y="110.2">71</text>
<text x="115.7" y="115.3">68</text>
<text x="143.7" y="117.9">65</text>
<text x="143.7" y="115.3">67</text>
</g>
<g font-size="1.4">
<text x="120.4" y="71.9">WC1_P</text>
<text x="136" y="71.9">WC0_N</text>
<text x="136" y="69.3">WC0_P</text>
<text x="120.4" y="76.9">WC3_P</text>
<text x="120.4" y="74.4">WC1_N</text>
<text x="129" y="73.2" transform="rotate(-90 129 73.2)">VDD_WC</text>
<text x="134.1" y="73.2" transform="rotate(-90 134.1 73.2)">VDD_WB</text>
<text x="136" y="76.9">WC2_N</text>
<text x="136" y="74.4">WC2_P</text>
<text x="120.4" y="82">WC5_P</text>
<text x="120.4" y="79.5">WC3_N</text>
<text x="136" y="82">WC4_N</text>
<text x="136" y="79.5">WC4_P</text>
<text x="120.4" y="89.6">WC7_N</text>
<text x="120.4" y="87.1">WC7_P</text>
<text x="120.4" y="84.6">WC5_N</text>
<text x="136" y="87.1">WC6_N</text>
<text x="136" y="89.6">WC8_P</text>
<text x="136" y="84.6">WC6_P</text>
<text x="136" y="92.2">WC8_N</text>
<text x="136" y="96">WB0_P</text>
<text x="120.4" y="101.1">WB1_N</text>
<text x="120.4" y="98.5">WB1_P</text>
<text x="136" y="98.5">WB0_N</text>
<text x="136" y="101.1">WB2_P</text>
<text x="120.4" y="106.1">WB3_N</text>
<text x="120.4" y="103.6">WB3_P</text>
<text x="136" y="103.6">WB2_N</text>
<text x="136" y="106.1">WB4_P</text>
<text x="120.4" y="113.8">WB7_P</text>
<text x="120.4" y="111.2">WB5_N</text>
<text x="120.4" y="108.7">WB5_P</text>
<text x="136" y="113.8">WB6_N</text>
<text x="136" y="108.7">WB4_N</text>
<text x="136" y="111.2">WB6_P</text>
<text x="120.4" y="116.3">WB7_N</text>
<text x="136" y="118.8">WB8_N</text>
<text x="136" y="116.3">WB8_P</text>
</g>
</svg>
